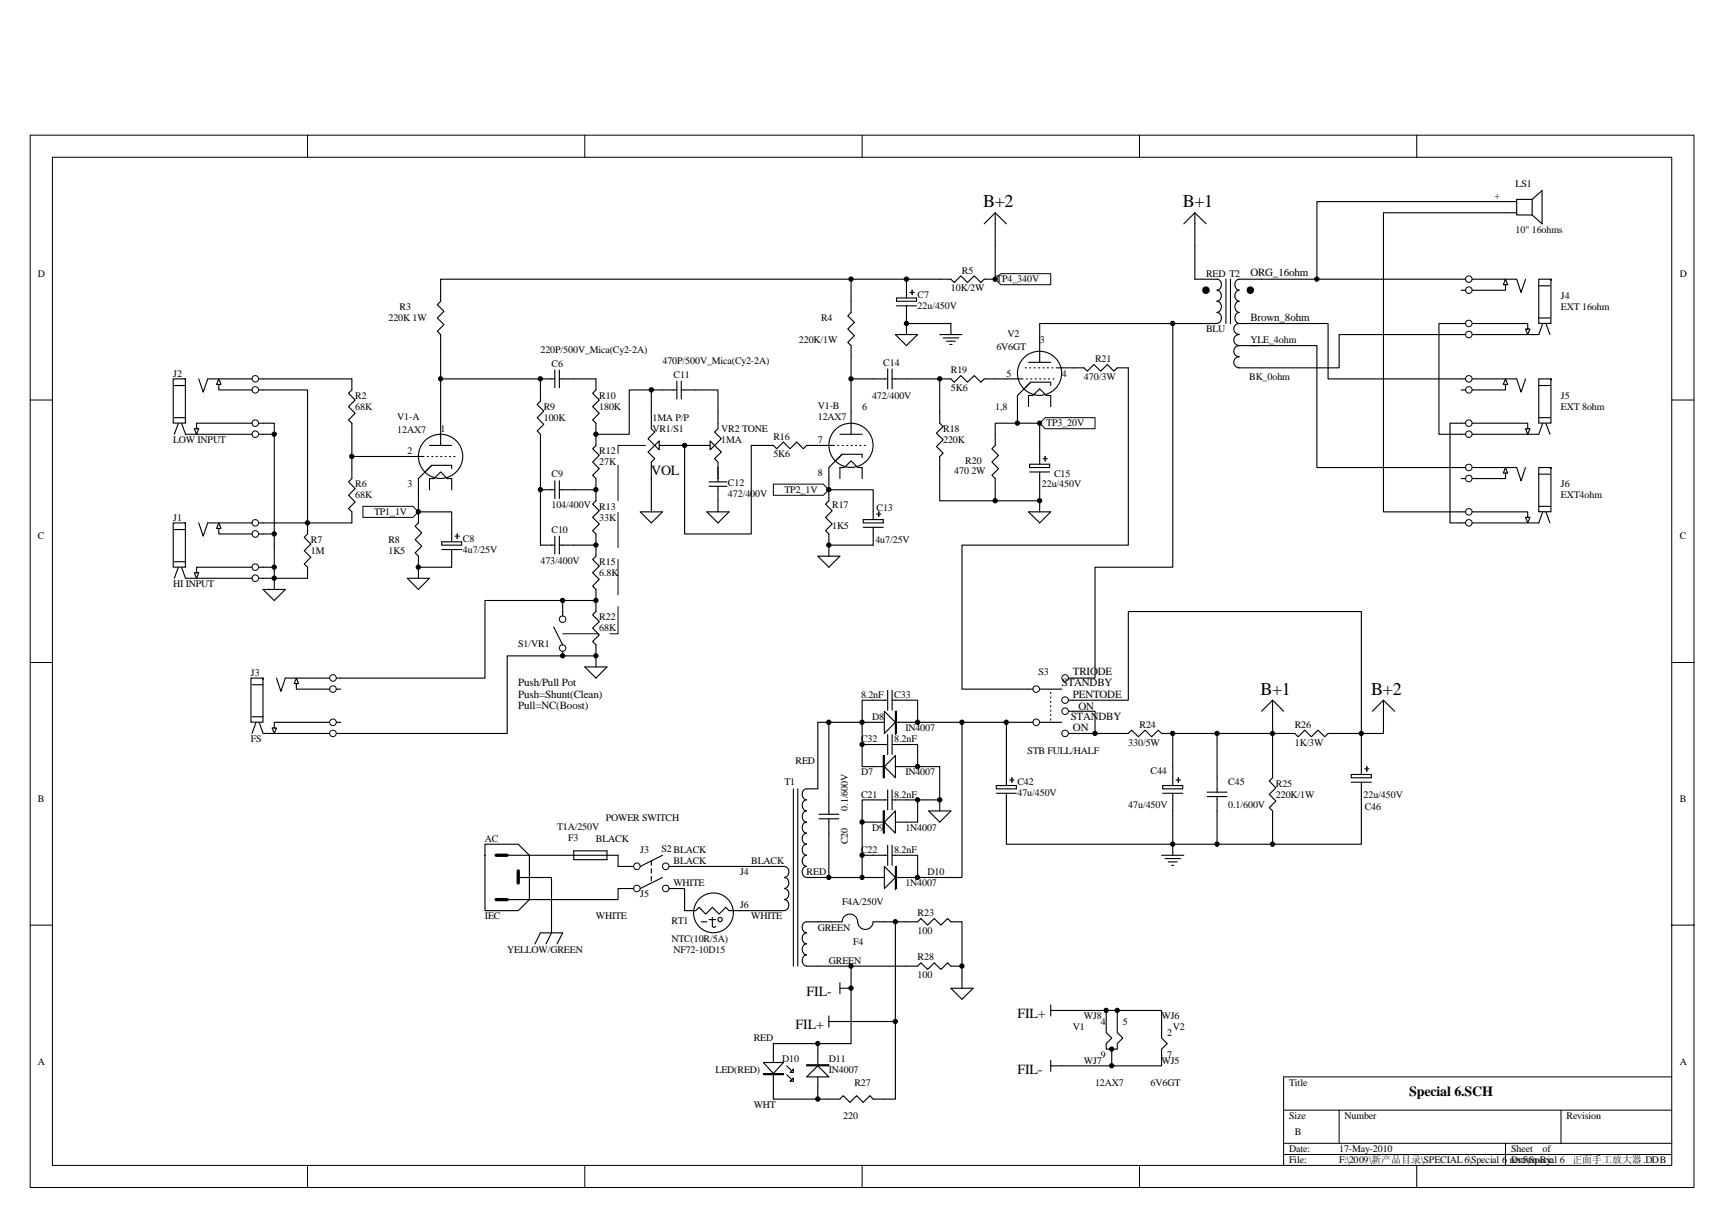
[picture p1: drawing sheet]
<svg xmlns="http://www.w3.org/2000/svg" width="297mm" height="210mm" viewBox="0 0 297 210" stroke-linecap="round" stroke-linejoin="round" font-family="sans-serif">
<g fill="none" stroke="#000" stroke-width=".17">
<path d="M5.2 23.3h286.8v181.4h-286.8zM9 27.1h279.2v173.8h-279.2zM53 23.3v3.8M100.8 23.3v3.8M148.6 23.3v3.8M196.4 23.3v3.8M244.2 23.3v3.8M5.2 69h3.8M288.2 69h3.9M5.2 114.2h3.8M288.2 114.2h3.9M5.2 159.5h3.8"/>
<path d="M288.2 159.5h3.9M221.3 191.4h66.9M221.3 197.1h66.9M221.3 199h66.9M230.9 191.4v5.7M259.5 197.1v3.8M269.1 191.4v5.7M288.2 185.7h-66.9v15.2M53 200.9v3.8M100.8 200.9v3.8M148.6 200.9v3.8M196.4 200.9v3.8"/>
<path d="M244.2 200.9v3.8"/>
</g>
<g fill="none" stroke="#000" stroke-width=".19">
<path d="M204.1 38.6l1.9-1.9 1.9 1.9M206 36.7v11.4h3.8a.96 .96 0 0 1 .8 1 .96 .96 0 0 1-.8 .9 .98 .98 0 0 1 .8 1 .98 .98 0 0 1-.8 .9 .99 .99 0 0 1 .8 1 .99 .99 0 0 1-.8 .9M76 50v1.9l-.6 .6 1.1 1.2-1.1 1.1 1.1 1.2-1.1 1.1 .6 .6v15.3M146.7 51.9v2l-.5 .5 1.1 1.2-1.1 1.1 1.1 1.2-1.1 1.1 .5 .6v1.9M154.6 51.4h3.4v.5h-3.4zM154.6 52.7h3.4M156.3 48.1v3.3M156.3 52.7v3.1M156.9 50.4h.7M157.2 50v.8M162 48.1h1.9l.6 .6 1.1-1.1 1.2 1.1 1.2-1.1 1.1 1.1 .6-.6h1.9M209.8 53.9a.96 .96 0 0 1 .8 .9 .96 .96 0 0 1-.8 1h-3.8"/>
<path d="M211.3 48.1v7.7M212.1 48.1v7.7M213.6 53.9a.97 .97 0 0 0-.7 .9 .97 .97 0 0 0 .7 1h3.9M217.5 48.1h-3.9a.97 .97 0 0 0-.7 1 .97 .97 0 0 0 .7 .9 .98 .98 0 0 0-.7 1 .98 .98 0 0 0 .7 .9 1 1 0 0 0-.7 1 1 1 0 0 0 .7 .9M60.7 65.3v1.9l-.6 .6 1.1 1.2-1.1 1.1 1.1 1.1-1.1 1.2 .6 .6v1.9M119.9 76.8h3.3M123.8 71.1v2.8l-.6 .6 1.2 1.1-1.2 1.2 1.2 1.1-1.2 1.2 .6 .6v2.8M131.4 76.8h1.9l.6 .6 1.2-1.2 1.1 1.2 1.1-1.2 1.2 1.2 .6-.6h1.9M146.7 65.3h6.3M153 63.6v3.4M153.8 65.3h2.5M153.8 63.6v3.4"/>
<path d="M162 65.3h1.9l.6 .6 1.1-1.2 1.2 1.2 1.2-1.2 1.1 1.2 .6-.6h3.8M162 71.1v1.9l.6 .5-1.2 1.2 1.2 1.1-1.2 1.2 1.2 1.1-.6 .6v1.9M171.6 74.9v1.9l-.6 .6 1.1 1.1-1.1 1.2 1.1 1.1-1.1 1.1 .6 .6v3.8M179.2 76.8v3.2M179.8 79.1h.8M180.2 78.7v.8M53 90.1v2l-.6 .5 1.2 1.2-1.2 1.1 1.2 1.2-1.2 1.1 .6 .6v1.9M60.7 80.6v1.9l-.6 .6 1.1 1.1-1.1 1.2 1.1 1.1-1.1 1.2 .6 .5v1.9M72.1 88.2v1.9l-.5 .6 1.1 1.2-1.1 1.1 1.1 1.2-1.1 1.1 .5 .6v1.9M76.2 93.4h3.4v.6h-3.4zM76.2 94.7h3.4M77.9 90.1v3.3"/>
<path d="M77.9 94.7v3.1M78.4 92.4h.8M78.8 92.1v.7M142.9 84.4v1.9l-.6 .6 1.2 1.2-1.2 1.1 1.2 1.1-1.2 1.2 .6 .6v1.9M148.8 89.6h3.5v.5h-3.5zM148.8 90.9h3.5M150.5 86.3v3.3M150.5 90.9v3.1M151.1 88.6h.8M151.5 88.2v.8M177.5 80h3.5v.6h-3.5zM177.5 81.4h3.5"/>
<path d="M179.2 81.4v4.9M233 133.5h3.4v.6h-3.4zM233 134.9h3.4M234.7 130.3v3.2M234.7 134.9v3M235.3 132.5h.7M235.6 132.2v.7"/>
</g>
<g fill="#000" stroke="#000" stroke-width=".17">
<circle cx="207.9" cy="50" r=".57"/>
<circle cx="215.5" cy="50" r=".57"/>
</g>
<path d="M122.4 76l.8 .8-.8 .8z" fill="#fff" stroke="#000" stroke-width=".19"/>
<path d="M148.6 141.7h9.6" fill="none" stroke="#000" stroke-width=".19"/>
<g fill="#fff" stroke="#000" stroke-width=".19">
<path d="M154.4 139.8v3.8l-1.9-1.9z"/>
<path d="M152.3 139.8v3.8h.2v-3.8z" fill-rule="evenodd"/>
</g>
<path d="M148.6 151.3h9.6" fill="none" stroke="#000" stroke-width=".19"/>
<g fill="#fff" stroke="#000" stroke-width=".19">
<path d="M152.5 149.4l1.9 1.9-1.9 1.9z"/>
<path d="M154.4 149.4v3.8h.2v-3.8z" fill-rule="evenodd"/>
</g>
<g fill="none" stroke="#000" stroke-width=".19">
<path d="M60.7 74.9v5.7M185 63.4h1.9l.5 .6 1.2-1.2 1.2 1.2 1.1-1.2 1.1 1.2 .6-.6h1.9M171.8 135.4h3.4v.6h-3.4zM171.8 136.8h3.4M173.5 132.2v3.2M173.5 136.8v3M174.1 134.5h.7M174.5 134.1v.8M217.5 122.6l1.9-1.9 1.9 1.9M219.4 120.7v5.7M89.3 151.3h5.8v9.5l-1 1.9M108.5 149.4h.7"/>
<path d="M108.5 153.2h.7M112.3 148.4v.8M112.3 149.8v.7M112.3 151.1v.7M114.2 147.4l-3.8 2M114.2 151.3l-3.8 1.9M115.4 149.4h.7M115.4 153.2h.7M147.8 158.9a1.33 1.33 0 0 0-1.3-1.3 1.33 1.33 0 0 0-1.3 1.3h-1.9M147.9 158.9a1.32 1.32 0 0 0 1.3 1.3 1.32 1.32 0 0 0 1.3-1.3M150.5 158.9h7.7l.6-.6 1.1 1.2 1.2-1.2 1.1 1.2 1.2-1.2 .5 .6h1.9v9.6M92.2 162.7l1-1.9h3.8l-1 1.9"/>
<path d="M133.3 179.9v9.6h9.6M141 166.6h17.2l.6-.6 1.1 1.1 1.2-1.1 1.1 1.1 1.2-1.1 .5 .6h1.9M135.6 185.3l.8 .7M135.6 183.7l.8 .8"/>
</g>
<g fill="none" stroke="#000" stroke-width=".17">
<circle cx="109.8" cy="149.3" r=".57"/>
<circle cx="109.8" cy="153.2" r=".57"/>
<circle cx="114.8" cy="149.3" r=".57"/>
<circle cx="114.8" cy="153.2" r=".57"/>
</g>
<g fill="#fff" stroke="#000" stroke-width=".19">
<path d="M131.6 183.2h3.5l-1.8 1.9z"/>
<path d="M136.8 185.8v.6h-.6z"/>
<path d="M136.8 184.3v.6h-.6z"/>
<path d="M131.6 185.1h3.5v.2h-3.5z" fill-rule="evenodd"/>
</g>
<path d="M141 179.9v9.6" fill="none" stroke="#000" stroke-width=".19"/>
<g fill="#fff" stroke="#000" stroke-width=".19">
<path d="M139.1 185.7l1.9-2 1.9 2z"/>
<path d="M139.1 183.6h3.8v.1h-3.8z" fill-rule="evenodd"/>
</g>
<path d="M148.6 124.5h9.6M142.9 189.5h1.9l.6-.6 1.1 1.2 1.2-1.2 1.1 1.2 1.2-1.2 .5 .6h2" fill="none" stroke="#000" stroke-width=".19"/>
<g fill="#fff" stroke="#000" stroke-width=".19">
<path d="M152.5 122.6l1.9 1.9-1.9 1.9z"/>
<path d="M154.4 122.6v3.8h.2v-3.8z" fill-rule="evenodd"/>
</g>
<path d="M148.6 132.2h9.6" fill="none" stroke="#000" stroke-width=".19"/>
<g fill="#fff" stroke="#000" stroke-width=".19">
<path d="M152.5 132.2l1.9-1.9v3.8z"/>
<path d="M152.3 130.3v3.8h.2v-3.8z" fill-rule="evenodd"/>
</g>
<g fill="none" stroke="#000" stroke-width=".19">
<path d="M112.3 71.1v2.8l.6 .6-1.2 1.1 1.2 1.2-1.2 1.1 1.2 1.2-.6 .6v2.8M112.9 76.8h3.2M153 119v3.4M153.8 119v3.4M148.6 128.4h4.4M150.5 120.7h2.5M150.5 137.9h2.5M153 126.6v3.5M153 136.2v3.4M153.8 120.7h2.5M153.8 126.6v3.5M153.8 136.2v3.4"/>
<path d="M153.8 128.4h2.5M153.8 137.9h2.5M158.2 137.9v3.8M141 158.9h2.3M153 145.7v3.5M153 147.4h-4.4M153.8 145.7v3.5M153.8 147.4h2.5"/>
</g>
<path d="M113.6 76v1.6l-.7-.8z" fill="#fff" stroke="#000" stroke-width=".19"/>
<g fill="none" stroke="#000" stroke-width=".19">
<path d="M169.7 38.6l1.9-1.9 1.9 1.9M171.6 36.7v11.4M146.7 48.1v3.8M154.4 57.7h3.8l-1.9 1.9zM162 57.7h3.8M162 48.1h-86v1.9M162.6 58.3h2.7M163.2 58.8h1.5M163.7 59.4h.4M163.9 57.7v-1.9h-7.6v1.9M202.2 55.8v42h-13.4v19.1h-4.6M206 55.8h-26.8v6.7"/>
<path d="M213.6 55.8a.94 .94 0 0 0-.9 .9 .94 .94 0 0 0 .9 1 .95 .95 0 0 0-.9 .9 .95 .95 0 0 0 .9 1M213.6 59.6a.95 .95 0 0 0-.9 .9 .95 .95 0 0 0 .9 1 .95 .95 0 0 0-.9 .9 .95 .95 0 0 0 .9 1M213.7 59.6h3.8M251.9 57.7h.8M251.9 55.8h.8M251.9 48.1h.8M251.9 50h.8M253.8 48.1h7.7l.7 2.3 .8-2.3M253.8 55.8h9.6v.9h.4l-.4 1-.4-1h.4M253.8 57.7h11.5l.9-2.7 1 2.7M259.5 49.1h.4l-.4-1-.3 1h.3v.9h-5.7M45.4 67.2h7.6v22.9"/>
<path d="M45.4 74.9h1.9v24.8h5.7M45.4 65.3h15.3M60.7 78.7h12.4M73.7 78.7h.1M74 76.8h3.9M74.4 78.7h.2M75.2 78.7h.2M76 65.3h19.6M76 73v3.8M76 78.7h.2M76.7 78.7h.2M77.5 78.7h.2"/>
<path d="M78.3 78.7h.1M93.2 65.3v3.9l-.6 .5 1.1 1.2-1.1 1.1 1.1 1.2-1.1 1.1 .6 .6v19.1h2.4M95.6 63.8v3M96.4 65.3h6.3v1.9l-.5 .6 1.1 1.2-1.1 1.1 1.1 1.1-1.1 1.2 .5 .6v3.8l-.5 .6 1.1 1.1-1.1 1.2 1.1 1.1-1.1 1.1 .5 .6v3.8l-.5 .6 1.1 1.2-1.1 1.1 1.1 1.1-1.1 1.2 .5 .6v3.8l-.5 .6 1.1 1.1-1.1 1.1 1.1 1.2-1.1 1.1 .5 .6v3.8l-.5 .6 1.1 1.1-1.1 1.2 1.1 1.2-1.1 1.1 .5 .6v3.8M96.4 63.8v3M112.3 67.2h-3.8v7.7h-5.8M116.1 76.8h3.8M116.7 65.7v3.1M116.7 67.2h-4.4v3.9M117.5 67.2h6.3v3.9M117.5 65.7v3.1M118 76.8v15.3h11.5v-15.3h1.9"/>
<path d="M141 76.8h2.8M144.4 76.8h.2M144.8 74.9h3.8M145.2 76.8h.2M145.2 78.3l-1 1M146 76.8h.2M146.7 76.8h.2M146.7 61.5v13.4M147.5 76.8h.2M148.2 76.8h.2M148.6 78.9v-.6h-3.4l-2.3 2.3v3.8h7.6v1.9M149 76.8h.2"/>
<path d="M156.3 65.3h5.7v5.8M171.6 74.9v-1.9h7.6v3.8M173.5 65.3h2.9M176.7 63.4h.2M176.9 65.3h.2M177.3 70.1v-1.9h.8l1.1-1.2 1.2 1.2h.7v1.9M177.3 62.5h3.8M177.5 63.4h.2M177.7 65.9l-1 .9M177.7 65.3h.2M178.3 63.4h.2M178.5 65.3h.2"/>
<path d="M179 63.4h.2M179.2 65.3h.2M179.8 63.4h.2M180 65.3h.2M180.6 63.4h.2M180.8 65.3h.2M181.1 66.5v-.6h-3.4l-2.3 2.3v4.8M181.3 63.4h.2M181.5 65.3h.2M182.1 63.4h2.9M194.5 63.4v30.6h-28.7v24.8h12.3M213.5 63.4h4"/>
<path d="M45.4 92.1h1.9M45.4 90.1h15.3M47.3 99.7v1.9M70.2 99.7h3.8l-1.9 1.9zM74 84.4v-1.9h.8l1.2-1.1 1.1 1.1h.8v1.9M74.4 80.2l-.9 1M77.9 97.8h-5.8v1.9M77.9 80.8v-.6h-3.5l-2.3 2.3v1.9v3.8h5.8v1.9M93.2 84.4h2.4M95.6 82.9v3.1M95.6 92.4v3.1M96.4 94h6.3"/>
<path d="M96.4 82.9v3.1M96.4 92.4v3.1M102.7 84.4h-6.3M110.4 88.2h3.8l-1.9 1.9zM112.3 82.5v5.7M121.9 88.2h3.8l-1.9 1.9zM122.2 83.1h3.1M122.2 83.8h3.1M123.8 80.6v2.5M123.8 83.8v4.4M141 95.9h3.8l-1.9 1.9zM144.8 82.5v-1.9h.8l1.1-1.1 1.2 1.1h.7v1.9"/>
<path d="M150.5 94h-7.6v1.9M162 80.6v5.7h17.2v1.9M177.3 88.2h3.8l-1.9 1.9zM45.4 101.6h3.8l-1.9 1.9zM95.5 108.1l1.5 3.1M97 103.5h-13.4v13.4h-24.8M97 112.3v.8M100.8 115h3.8l-1.9 1.9zM102.7 103.5h-5.7v2.7M102.7 113.1h-15.3v13.3h-26.7M179.2 118.8h3.8M181.1 119.4v.2"/>
<path d="M136.8 136v30.6M137.5 136v30.6M139 136a.97 .97 0 0 0-.7 .9 .97 .97 0 0 0 .7 1M139 137.9a.97 .97 0 0 0-.7 .9 .97 .97 0 0 0 .7 1M139 139.8a.98 .98 0 0 0-.7 1 .98 .98 0 0 0 .7 .9M142.9 124.5v15.9M148.6 124.5h-7.6v11.5h-1.9M150.5 137.9h-1.9v13.4h-9.5M150.5 120.7h-1.9v11.5M156.3 128.4h1.9v3.8h3.8v5.7h-5.7M156.3 120.7h1.9v3.8h19.9M160.1 139.8h3.8l-1.9 1.9z"/>
<path d="M162 137.9v1.9M165.8 124.5v26.8h-7.6v-3.9h-1.9M173.5 124.5v7.7M179.2 124.5h3.8M181.1 120.1v.2M181.1 120.9v.2M181.1 121.7v.2M181.1 122.4v.2M181.1 123.2v.2M181.1 124v.1M184.2 126.4h10.3l.6-.5 1.2 1.1 1.1-1.1 1.1 1.1 1.2-1.1 .6 .5h1.9M184.2 122.6h4.6v3.8"/>
<path d="M184.2 120.7h10.3v-15.3h40.2v24.9M200.4 135.4h3.5v.6h-3.5zM200.4 136.8h3.5M202.2 126.4h17.2v7.7l-.6 .6 1.2 1.1-1.2 1.1 1.2 1.2-1.2 1.1 .6 .6v5.7h-17.2v1.9M202.2 126.4v9M202.2 136.8v8.7h-28.7v-5.7M202.8 134.5h.7M203.1 134.1v.8M208.1 137.3h3.4M208.1 136.6h3.4M209.8 126.4v10.2M209.8 137.3v8.2"/>
<path d="M234.7 137.9v7.6h-15.3M236.6 122.6l1.9-1.9 1.9 1.9M238.5 120.7v5.7h-9.5l-.6 .6-1.2-1.1-1.1 1.1-1.2-1.1-1.1 1.1-.6-.6h-3.8M83.6 145.5h5.7l2 1.9v7.7l-2 1.9h-5.7zM87.4 147.4h19.1v2h2M98.9 146.7h5.7v1.5h-5.7zM108.5 153.2h-2v1.9h-19.1M116.1 149.4h19.1a.96 .96 0 0 1 .8 .9 .96 .96 0 0 1-.8 1 .98 .98 0 0 1 .8 .9 .98 .98 0 0 1-.8 1 .98 .98 0 0 1 .8 .9 .98 .98 0 0 1-.8 1 .98 .98 0 0 1 .8 .9 .98 .98 0 0 1-.8 1M116.1 153.2h1.9v3.8h1.9l.6-.6 1.2 1.2 1.1-1.2 1.2 1.2 1.1-1.2 .6 .6h9.6M120.9 158.9h1M122.2 158.5h1.2M122.8 158.2v1.5l.2 .2 .4-.2"/>
<path d="M139 141.7a.97 .97 0 0 0-.7 1 .97 .97 0 0 0 .7 .9M139 143.6a.97 .97 0 0 0-.7 1 .97 .97 0 0 0 .7 .9M139 145.5a.97 .97 0 0 0-.7 1 .97 .97 0 0 0 .7 .9 1 1 0 0 0-.7 1 1 1 0 0 0 .7 1M139 149.4a.97 .97 0 0 0-.7 .9 .97 .97 0 0 0 .7 1M139 158.9a.97 .97 0 0 0-.7 1 .97 .97 0 0 0 .7 .9M139.1 158.9h1.9M141.2 141.2h3.4M141.2 140.4h3.4M142.9 141.2v10.1M154.4 158.9v30.6h-1.9M200.3 147.4h3.8M200.8 148h2.7"/>
<path d="M201.4 148.6h1.5M202 149.2h.4M139 164.6a.98 .98 0 0 0-.7 1 .98 .98 0 0 0 .7 .9M139 162.7a.97 .97 0 0 0-.7 1 .97 .97 0 0 0 .7 .9M139 160.8a.97 .97 0 0 0-.7 1 .97 .97 0 0 0 .7 .9M139.1 166.6h1.9M142.9 176.1h11.5M142.9 175.2v1.9M144.8 170.4h1.9M144.8 169.4v1.9M146.7 166.6v13.3h-13.4M163.9 170.4h3.9l-2 1.9z"/>
<path d="M165.8 168.5v1.9M181.1 173.2v2M181.1 174.2h19.2v4.8l.9 .9-.9 1v2.8h-19.2M190.7 174.2v3.8l1 1-1 .9v1h1.9v-1l1-.9-1-1v-3.8M181.1 182.8v1.9M191.7 180.9v2.8"/>
<circle cx="76" cy="78.7" r="3.8"/>
<circle cx="146.7" cy="76.8" r="3.8"/>
<circle cx="179.2" cy="64.4" r="3.8"/>
<circle cx="123" cy="157.4" r="3.4"/>
<circle cx="124.1" cy="158.5" r=".38"/>
</g>
<g fill="none" stroke="#000" stroke-width=".17">
<circle cx="253.2" cy="57.7" r=".57"/>
<circle cx="253.2" cy="50" r=".57"/>
<circle cx="253.2" cy="48.1" r=".57"/>
<circle cx="253.2" cy="55.8" r=".57"/>
<circle cx="97" cy="111.7" r=".57"/>
<circle cx="97" cy="106.8" r=".57"/>
<circle cx="178.6" cy="118.8" r=".57"/>
<circle cx="183.6" cy="116.9" r=".57"/>
<circle cx="178.6" cy="124.5" r=".57"/>
<circle cx="183.6" cy="122.6" r=".57"/>
<circle cx="183.6" cy="126.4" r=".57"/>
<circle cx="183.6" cy="120.7" r=".57"/>
</g>
<path d="M97 109.3h9.5v-32.5h5.8" fill="none" stroke="#000" stroke-width=".17" stroke-dasharray="6.1 2"/>
<path d="M85.5 147.4h1.9M85.5 155.1h1.9M89.3 150.1v2.1" fill="none" stroke="#000" stroke-width=".57"/>
<path d="M265.3 48.1v7.7h2.1v-7.7z" fill-rule="evenodd" fill="#fff" stroke="#000" stroke-width=".19"/>
<path d="M265.3 49.3h1.9M265.3 54.8h1.9M30.1 74.9l.9-2.7 1 2.7h11.5M34.3 65.3l.7 2.3 .8-2.3h7.7M37.7 66.3h-.4l.4-1 .4 1h-.4v.9h5.8M43.5 73h-9.6v.9h-.4l.4 1 .4-1h-.4M44.6 65.3h.8M44.6 67.2h.8M44.6 73h.8M44.6 74.9h.8" fill="none" stroke="#000" stroke-width=".19"/>
<g fill="none" stroke="#000" stroke-width=".17">
<circle cx="44" cy="74.9" r=".57"/>
<circle cx="44" cy="72.9" r=".57"/>
<circle cx="44" cy="65.3" r=".57"/>
<circle cx="44" cy="67.2" r=".57"/>
</g>
<path d="M29.9 65.3v7.6h2.1v-7.6z" fill-rule="evenodd" fill="#fff" stroke="#000" stroke-width=".19"/>
<path d="M30.1 66.5h1.9M30.1 72h1.9M45.4 73h1.9v1.9M30.1 99.7l.9-2.7 1 2.7h11.5M34.3 90.1l.7 2.3 .8-2.3h7.7M37.7 91.1h-.4l.4-1 .4 1h-.4v1h5.8M43.5 97.8h-9.6v.9h-.4l.4 1 .4-1h-.4M44.6 90.1h.8M44.6 92.1h.8M44.6 97.8h.8M44.6 99.7h.8" fill="none" stroke="#000" stroke-width=".19"/>
<g fill="none" stroke="#000" stroke-width=".17">
<circle cx="44" cy="92.1" r=".57"/>
<circle cx="44" cy="99.7" r=".57"/>
<circle cx="44" cy="90.1" r=".57"/>
<circle cx="44" cy="97.8" r=".57"/>
</g>
<path d="M29.9 90.1v7.7h2.1v-7.7z" fill-rule="evenodd" fill="#fff" stroke="#000" stroke-width=".19"/>
<path d="M30.1 91.3h1.9M30.1 96.8h1.9M45.4 97.8h1.9M45.4 99.7h1.9M47.7 116.9l.7 2.3 .8-2.3h7.6M51.1 117.9h-.4l.4-1 .4 1h-.4v.9h5.7M58 116.9h.8M58 118.8h.8M43.5 126.4l.9-2.6 1 2.6h11.4M56.8 124.5h-9.5v1h-.4l.4 .9 .4-.9h-.4M58 124.5h.8M58 126.4h.8" fill="none" stroke="#000" stroke-width=".19"/>
<g fill="none" stroke="#000" stroke-width=".17">
<circle cx="57.4" cy="116.9" r=".57"/>
<circle cx="57.4" cy="118.8" r=".57"/>
<circle cx="57.4" cy="124.5" r=".57"/>
<circle cx="57.4" cy="126.4" r=".57"/>
</g>
<path d="M43.3 116.9v7.6h2v-7.6z" fill-rule="evenodd" fill="#fff" stroke="#000" stroke-width=".19"/>
<path d="M217.5 48.1h34.4M251.9 65.3h.8M251.9 67.2h.8M251.9 73h.8M251.9 74.9h.8M253.8 65.3h7.7l.7 2.3 .8-2.3M253.8 73h9.6v.9h.4l-.4 1-.4-1h.4M253.8 74.9h11.5l.9-2.7 1 2.7M259.5 66.3h.4l-.4-1-.3 1h.3v.9h-5.7M43.5 118h1.9M43.5 123.6h1.9M58.8 126.4h1.9" fill="none" stroke="#000" stroke-width=".19"/>
<g fill="none" stroke="#000" stroke-width=".17">
<circle cx="253.2" cy="67.2" r=".57"/>
<circle cx="253.2" cy="72.9" r=".57"/>
<circle cx="253.2" cy="65.3" r=".57"/>
<circle cx="253.2" cy="74.9" r=".57"/>
</g>
<path d="M265.3 65.3v7.6h2.1v-7.6z" fill-rule="evenodd" fill="#fff" stroke="#000" stroke-width=".19"/>
<path d="M265.3 66.5h1.9M265.3 72h1.9M251.9 80.6h.8M251.9 82.5h.8M251.9 88.2h.8M251.9 90.1h.8M253.8 80.6h7.7l.7 2.3 .8-2.3M253.8 88.2h9.6v1h.4l-.4 .9-.4-.9h.4M253.8 90.1h11.5l.9-2.6 1 2.6M259.5 81.6h.4l-.4-1-.3 1h.3v.9h-5.7" fill="none" stroke="#000" stroke-width=".19"/>
<g fill="none" stroke="#000" stroke-width=".17">
<circle cx="253.2" cy="82.5" r=".57"/>
<circle cx="253.2" cy="90.1" r=".57"/>
<circle cx="253.2" cy="80.6" r=".57"/>
<circle cx="253.2" cy="88.2" r=".57"/>
</g>
<path d="M265.3 80.6v7.6h2.1v-7.6z" fill-rule="evenodd" fill="#fff" stroke="#000" stroke-width=".19"/>
<path d="M261.5 34.8h-34.5v13.3M261.5 36.7h-23v51.5h13.4M264.1 34.4l1.7-1.5v5.7l-1.7-1.5M264.1 34.4v2.7M264.1 34.4h-2.6v2.7h2.6M217.5 55.8h11.5v9.5h22.9M217.5 59.6h9.5v21h24.9M251.9 57.7h-21v5.7h-13.4M251.9 55.8h-3.8v19.1h3.8M251.9 73h-1.9v17.1h1.9M265.3 81.7h1.9M265.3 87.3h1.9" fill="none" stroke="#000" stroke-width=".19"/>
<g fill="#fff" stroke="#000" stroke-width=".17">
<path d="M62.6 87.3h8.6l.9 .9-.9 1h-8.6z" fill-rule="evenodd"/>
<path d="M133.3 83.5h8.6l1 .9-1 1h-8.6z" fill-rule="evenodd"/>
<path d="M180.2 72h8.6v1.9h-8.6l-1-.9z" fill-rule="evenodd"/>
<path d="M171.6 48.1l.9-.9h8.6v1.9h-8.6z" fill-rule="evenodd"/>
</g>
<g fill="#000" stroke="#000" stroke-width=".17">
<circle cx="146.7" cy="48.1" r=".38"/>
<circle cx="156.3" cy="48.1" r=".38"/>
<circle cx="156.3" cy="55.8" r=".38"/>
<circle cx="171.6" cy="48.1" r=".38"/>
<circle cx="202.2" cy="55.8" r=".38"/>
<circle cx="227" cy="48.1" r=".38"/>
<circle cx="47.3" cy="74.9" r=".38"/>
<circle cx="60.6" cy="78.7" r=".38"/>
<circle cx="75.9" cy="65.3" r=".38"/>
<circle cx="93.2" cy="65.3" r=".38"/>
<circle cx="102.7" cy="74.9" r=".38"/>
<circle cx="112.3" cy="67.2" r=".38"/>
<circle cx="118" cy="76.8" r=".38"/>
<circle cx="146.7" cy="65.3" r=".38"/>
<circle cx="162" cy="65.3" r=".38"/>
<circle cx="175.4" cy="72.9" r=".38"/>
<circle cx="179.2" cy="72.9" r=".38"/>
<circle cx="47.3" cy="92" r=".38"/>
<circle cx="47.3" cy="99.7" r=".38"/>
<circle cx="47.3" cy="97.8" r=".38"/>
<circle cx="53" cy="90.1" r=".38"/>
<circle cx="72.1" cy="97.8" r=".38"/>
<circle cx="72.1" cy="88.2" r=".38"/>
<circle cx="93.2" cy="84.4" r=".38"/>
<circle cx="102.7" cy="84.4" r=".38"/>
<circle cx="102.7" cy="94" r=".38"/>
<circle cx="142.9" cy="84.4" r=".38"/>
<circle cx="142.9" cy="94" r=".38"/>
<circle cx="171.6" cy="86.3" r=".38"/>
<circle cx="179.2" cy="86.3" r=".38"/>
<circle cx="97" cy="103.5" r=".38"/>
<circle cx="97" cy="113.1" r=".38"/>
<circle cx="102.7" cy="103.5" r=".38"/>
<circle cx="102.7" cy="113.1" r=".38"/>
<circle cx="142.9" cy="124.5" r=".38"/>
<circle cx="148.6" cy="124.5" r=".38"/>
<circle cx="148.6" cy="128.3" r=".38"/>
<circle cx="158.2" cy="124.5" r=".38"/>
<circle cx="158.2" cy="132.2" r=".38"/>
<circle cx="158.2" cy="137.9" r=".38"/>
<circle cx="162" cy="137.9" r=".38"/>
<circle cx="165.8" cy="124.5" r=".38"/>
<circle cx="173.5" cy="124.5" r=".38"/>
<circle cx="188.8" cy="126.4" r=".38"/>
<circle cx="202.2" cy="126.4" r=".38"/>
<circle cx="209.8" cy="126.4" r=".38"/>
<circle cx="219.4" cy="126.4" r=".38"/>
<circle cx="234.7" cy="126.4" r=".38"/>
<circle cx="142.9" cy="151.3" r=".38"/>
<circle cx="148.6" cy="141.7" r=".38"/>
<circle cx="148.6" cy="151.3" r=".38"/>
<circle cx="148.6" cy="147.4" r=".38"/>
<circle cx="154.4" cy="158.9" r=".38"/>
<circle cx="158.2" cy="151.3" r=".38"/>
<circle cx="202.2" cy="145.5" r=".38"/>
<circle cx="209.8" cy="145.5" r=".38"/>
<circle cx="219.4" cy="145.5" r=".38"/>
<circle cx="141" cy="179.9" r=".38"/>
<circle cx="146.7" cy="166.5" r=".38"/>
<circle cx="146.7" cy="170.4" r=".38"/>
<circle cx="154.4" cy="176.1" r=".38"/>
<circle cx="165.8" cy="166.5" r=".38"/>
<circle cx="190.7" cy="174.2" r=".38"/>
<circle cx="192.6" cy="174.2" r=".38"/>
<circle cx="141" cy="189.5" r=".38"/>
<circle cx="191.6" cy="183.7" r=".38"/>
<circle cx="191.6" cy="180.9" r=".38"/>
</g>
<g font-size="3.1">
<text x="169.5" y="35.7">B+2</text>
<text x="203.9" y="35.7">B+1</text>
<text x="217.3" y="119.8">B+1</text>
<text x="236.4" y="119.8">B+2</text>
</g>
<g font-size="2.4">
<text x="112.3" y="81.9">VOL</text>
<text x="139.1" y="171.7">FIL-</text>
<text x="137.2" y="177.4">FIL+</text>
<text x="175.4" y="175.5">FIL+</text>
<text x="175.4" y="185.1">FIL-</text>
<text x="242.9" y="189">Special 6.SCH</text>
</g>
<g font-size="1.9">
<text x="215.6" y="47.7">ORG_16ohm</text>
<text x="215.6" y="55.3">Brown_8ohm</text>
<text x="89.3" y="118.3">Push/Pull Pot</text>
<text x="183" y="118.3">STANDBY</text>
<text x="185" y="116.4">TRIODE</text>
<text x="89.3" y="120.2">Push=Shunt(Clean)</text>
<text x="89.3" y="122.2">Pull=NC(Boost)</text>
<text x="184.6" y="124.1">STANDBY</text>
<text x="185" y="120.2">PENTODE</text>
<text x="185" y="126">ON</text>
<text x="185.9" y="122.3">ON</text>
</g>
<g font-size="1.7">
<text x="257.6" y="34.4">+</text>
<text x="261.3" y="32.3">LS1</text>
<text x="261.3" y="40.1">10&quot; 16ohms</text>
<text x="6.5" y="47.7">D</text>
<text x="165.8" y="47.2">R5</text>
<text x="207.9" y="47.7">RED T2</text>
<text x="289.6" y="47.7">D</text>
<text x="68.9" y="53.4">R3</text>
<text x="158.2" y="51.4">C7</text>
<text x="158.2" y="53.3">22u/450V</text>
<text x="163.9" y="50.2">10K/2W</text>
<text x="171.8" y="48.7">TP4_340V</text>
<text x="269.1" y="51.5">J4</text>
<text x="269.1" y="53.4">EXT 16ohm</text>
<text x="67" y="55.4">220K 1W</text>
<text x="137.7" y="59.2">220K/1W</text>
<text x="141.6" y="55.4">R4</text>
<text x="173.7" y="58">V2</text>
<text x="179.2" y="59.2">3</text>
<text x="207.9" y="57.3">BLU</text>
<text x="215.6" y="59.2">YLE_4ohm</text>
<text x="29.9" y="64.9">J2</text>
<text x="93.2" y="60.9">220P/500V_Mica(Cy2-2A)</text>
<text x="95.1" y="63.2">C6</text>
<text x="114.2" y="62.8">470P/500V_Mica(Cy2-2A)</text>
<text x="116.1" y="65.1">C11</text>
<text x="152.3" y="63">C14</text>
<text x="163.9" y="64.3">R19</text>
<text x="171.8" y="60.3">6V6GT</text>
<text x="173.5" y="64.9">5</text>
<text x="183" y="64.9">4</text>
<text x="186.9" y="65.5">470/3W</text>
<text x="188.8" y="62.4">R21</text>
<text x="215.4" y="65.5">BK_0ohm</text>
<text x="61.2" y="68.7">R2</text>
<text x="61.2" y="70.7">68K</text>
<text x="93.7" y="70.7">R9</text>
<text x="103.3" y="68.7">R10</text>
<text x="103.3" y="70.7">180K</text>
<text x="141" y="70.5">V1-B</text>
<text x="148.6" y="70.7">6</text>
<text x="150.3" y="68.7">472/400V</text>
<text x="163.9" y="67.4">5K6</text>
<text x="171.6" y="70.7">1,8</text>
<text x="269.1" y="68.7">J5</text>
<text x="269.1" y="70.7">EXT 8ohm</text>
<text x="29.9" y="76.4">LOW INPUT</text>
<text x="68.5" y="72.4">V1-A</text>
<text x="68.5" y="74.7">12AX7</text>
<text x="76" y="74.5">1</text>
<text x="93.7" y="72.6">100K</text>
<text x="112.5" y="74.5">VR1/S1</text>
<text x="112.5" y="72.6">1MA P/P</text>
<text x="124.4" y="74.5">VR2 TONE</text>
<text x="124.4" y="76.4">1MA</text>
<text x="133.3" y="75.8">R16</text>
<text x="141" y="76.4">7</text>
<text x="141" y="72.4">12AX7</text>
<text x="162.6" y="74.5">R18</text>
<text x="162.6" y="76.4">220K</text>
<text x="180.4" y="73.5">TP3_20V</text>
<text x="70.2" y="78.3">2</text>
<text x="95.1" y="82.3">C9</text>
<text x="103.3" y="78.3">R12</text>
<text x="103.3" y="80.2">27K</text>
<text x="125.5" y="83.8">C12</text>
<text x="133.3" y="78.9">5K6</text>
<text x="141" y="82.1">8</text>
<text x="164.5" y="81.7">470 2W</text>
<text x="166.4" y="80">R20</text>
<text x="181.7" y="82.3">C15</text>
<text x="29.9" y="89.7">J1</text>
<text x="61.2" y="84">R6</text>
<text x="61.2" y="85.9">68K</text>
<text x="64.5" y="88.8">TP1_1V</text>
<text x="70.2" y="84">3</text>
<text x="95.1" y="87.7">104/400V</text>
<text x="103.3" y="87.8">R13</text>
<text x="103.3" y="89.7">33K</text>
<text x="125.5" y="85.7">472/400V</text>
<text x="135.3" y="85">TP2_1V</text>
<text x="143.5" y="87.7">R17</text>
<text x="151.1" y="88">C13</text>
<text x="179.6" y="84">22u/450V</text>
<text x="269.1" y="84">J6</text>
<text x="269.1" y="85.9">EXT4ohm</text>
<text x="6.5" y="93">C</text>
<text x="53.6" y="93.6">R7</text>
<text x="53.6" y="95.5">1M</text>
<text x="67" y="93.6">R8</text>
<text x="67" y="95.5">1K5</text>
<text x="79.8" y="93.4">C8</text>
<text x="79.8" y="95.3">4u7/25V</text>
<text x="95.1" y="91.8">C10</text>
<text x="143.5" y="91.3">1K5</text>
<text x="150.9" y="93.6">4u7/25V</text>
<text x="289.6" y="93">C</text>
<text x="29.9" y="101.2">HI INPUT</text>
<text x="93.2" y="97.2">473/400V</text>
<text x="103.3" y="97.4">R15</text>
<text x="103.3" y="99.3">6.8K</text>
<text x="103.3" y="106.9">R22</text>
<text x="89.3" y="111.5">S1/VR1</text>
<text x="103.3" y="108.8">68K</text>
<text x="43.3" y="116.5">J3</text>
<text x="179" y="116.3">S3</text>
<text x="148.4" y="120.3">8.2nF</text>
<text x="150.3" y="124.1">D8</text>
<text x="154.2" y="120.3">C33</text>
<text x="196.4" y="125.5">R24</text>
<text x="223.2" y="125.5">R26</text>
<text x="43.3" y="128">FS</text>
<text x="137.2" y="131.8">RED</text>
<text x="148.4" y="128">C32</text>
<text x="154.2" y="128">8.2nF</text>
<text x="156.1" y="126">IN4007</text>
<text x="177.1" y="130">STB FULL/HALF</text>
<text x="194.5" y="128.5">330/5W</text>
<text x="223.2" y="128.5">1K/3W</text>
<text x="135.3" y="135.4">T1</text>
<text x="148.4" y="133.7">D7</text>
<text x="148.4" y="137.5">C21</text>
<text x="154.2" y="137.5">8.2nF</text>
<text x="156.1" y="133.7">IN4007</text>
<text x="175.4" y="135.4">C42</text>
<text x="175.4" y="137.3">47u/450V</text>
<text x="198.3" y="133.5">C44</text>
<text x="211.7" y="135.4">C45</text>
<text x="220" y="135.6">R25</text>
<text x="220" y="137.5">220K/1W</text>
<text x="235.1" y="137.5">22u/450V</text>
<text x="6.5" y="138.3">B</text>
<text x="96" y="143">T1A/250V</text>
<text x="104.5" y="141.5">POWER SWITCH</text>
<text x="146.2" y="139.8" transform="rotate(-90 146.2 139.8)">0.1/600V</text>
<text x="150.3" y="143.2">D9</text>
<text x="156.1" y="143.2">1N4007</text>
<text x="194.5" y="139.2">47u/450V</text>
<text x="211.7" y="139.2">0.1/600V</text>
<text x="235.3" y="139.6">C46</text>
<text x="289.6" y="138.3">B</text>
<text x="83.6" y="145.1">AC</text>
<text x="98" y="144.9">F3</text>
<text x="102.7" y="145.1">BLACK</text>
<text x="110.4" y="147">J3</text>
<text x="114" y="146.9">S2 BLACK</text>
<text x="116.1" y="148.9">BLACK</text>
<text x="129.5" y="148.9">BLACK</text>
<text x="146.2" y="145.5" transform="rotate(-90 146.2 145.5)">C20</text>
<text x="148.4" y="147">C22</text>
<text x="154.2" y="147">8.2nF</text>
<text x="110.4" y="154.7">J5</text>
<text x="116.1" y="152.8">WHITE</text>
<text x="127.6" y="150.9">J4</text>
<text x="139.1" y="150.9">RED</text>
<text x="156.1" y="152.8">1N4007</text>
<text x="159.9" y="150.9">D10</text>
<text x="83.6" y="158.5">IEC</text>
<text x="102.7" y="158.5">WHITE</text>
<text x="115.7" y="159.3">RT1</text>
<text x="127.6" y="156.6">J6</text>
<text x="129.5" y="158.5">WHITE</text>
<text x="141" y="160.4">GREEN</text>
<text x="145.2" y="156">F4A/250V</text>
<text x="158.2" y="157.9">R23</text>
<text x="158.2" y="161">100</text>
<text x="87.4" y="164.2">YELLOW/GREEN</text>
<text x="115.7" y="162.3">NTC(10R/5A)</text>
<text x="116.1" y="164.2">NF72-10D15</text>
<text x="142.9" y="166.1">GREEN</text>
<text x="147.1" y="162.9">F4</text>
<text x="158.2" y="165.6">R28</text>
<text x="158.2" y="168.6">100</text>
<text x="129.9" y="179.5">RED</text>
<text x="185" y="177.6">V1</text>
<text x="186.9" y="175.7">WJ8</text>
<text x="189.8" y="176.7">4</text>
<text x="193.6" y="176.7">5</text>
<text x="200.3" y="175.7">WJ6</text>
<text x="201.2" y="178.6">2</text>
<text x="202.2" y="177.6">V2</text>
<text x="6.5" y="183.5">A</text>
<text x="123.4" y="185.1">LED(RED)</text>
<text x="134.9" y="183.2">D10</text>
<text x="142.9" y="183.2">D11</text>
<text x="142.9" y="185.1">IN4007</text>
<text x="186.9" y="183.3">WJ7</text>
<text x="189.8" y="182.4">9</text>
<text x="200.3" y="183.3">WJ5</text>
<text x="201.2" y="182.4">7</text>
<text x="289.6" y="183.5">A</text>
<text x="129.9" y="191">WHT</text>
<text x="147.3" y="187.2">R27</text>
<text x="188.8" y="187.2">12AX7</text>
<text x="198.3" y="187.2">6V6GT</text>
<text x="222.2" y="187.2">Title</text>
<text x="145.4" y="192.9">220</text>
<text x="222.2" y="192.9">Size</text>
<text x="223.2" y="195.7">B</text>
<text x="231.8" y="192.9">Number</text>
<text x="270.1" y="192.9">Revision</text>
<text x="222.2" y="198.6">Date:</text>
<text x="222.2" y="200.5">File:</text>
<text x="230.9" y="198.6">17-May-2010</text>
<text x="230.9" y="200.5">F:\2009\新产品目录\SPECIAL 6\Special 6 rev5\Special 6</text>
<text x="260.5" y="200.5">Drawn By:</text>
<text x="260.5" y="198.6">Sheet</text>
<text x="265.9" y="198.6">of</text>
<text x="271" y="200.5">正面手工放大器.DDB</text>
</g>
</svg>
